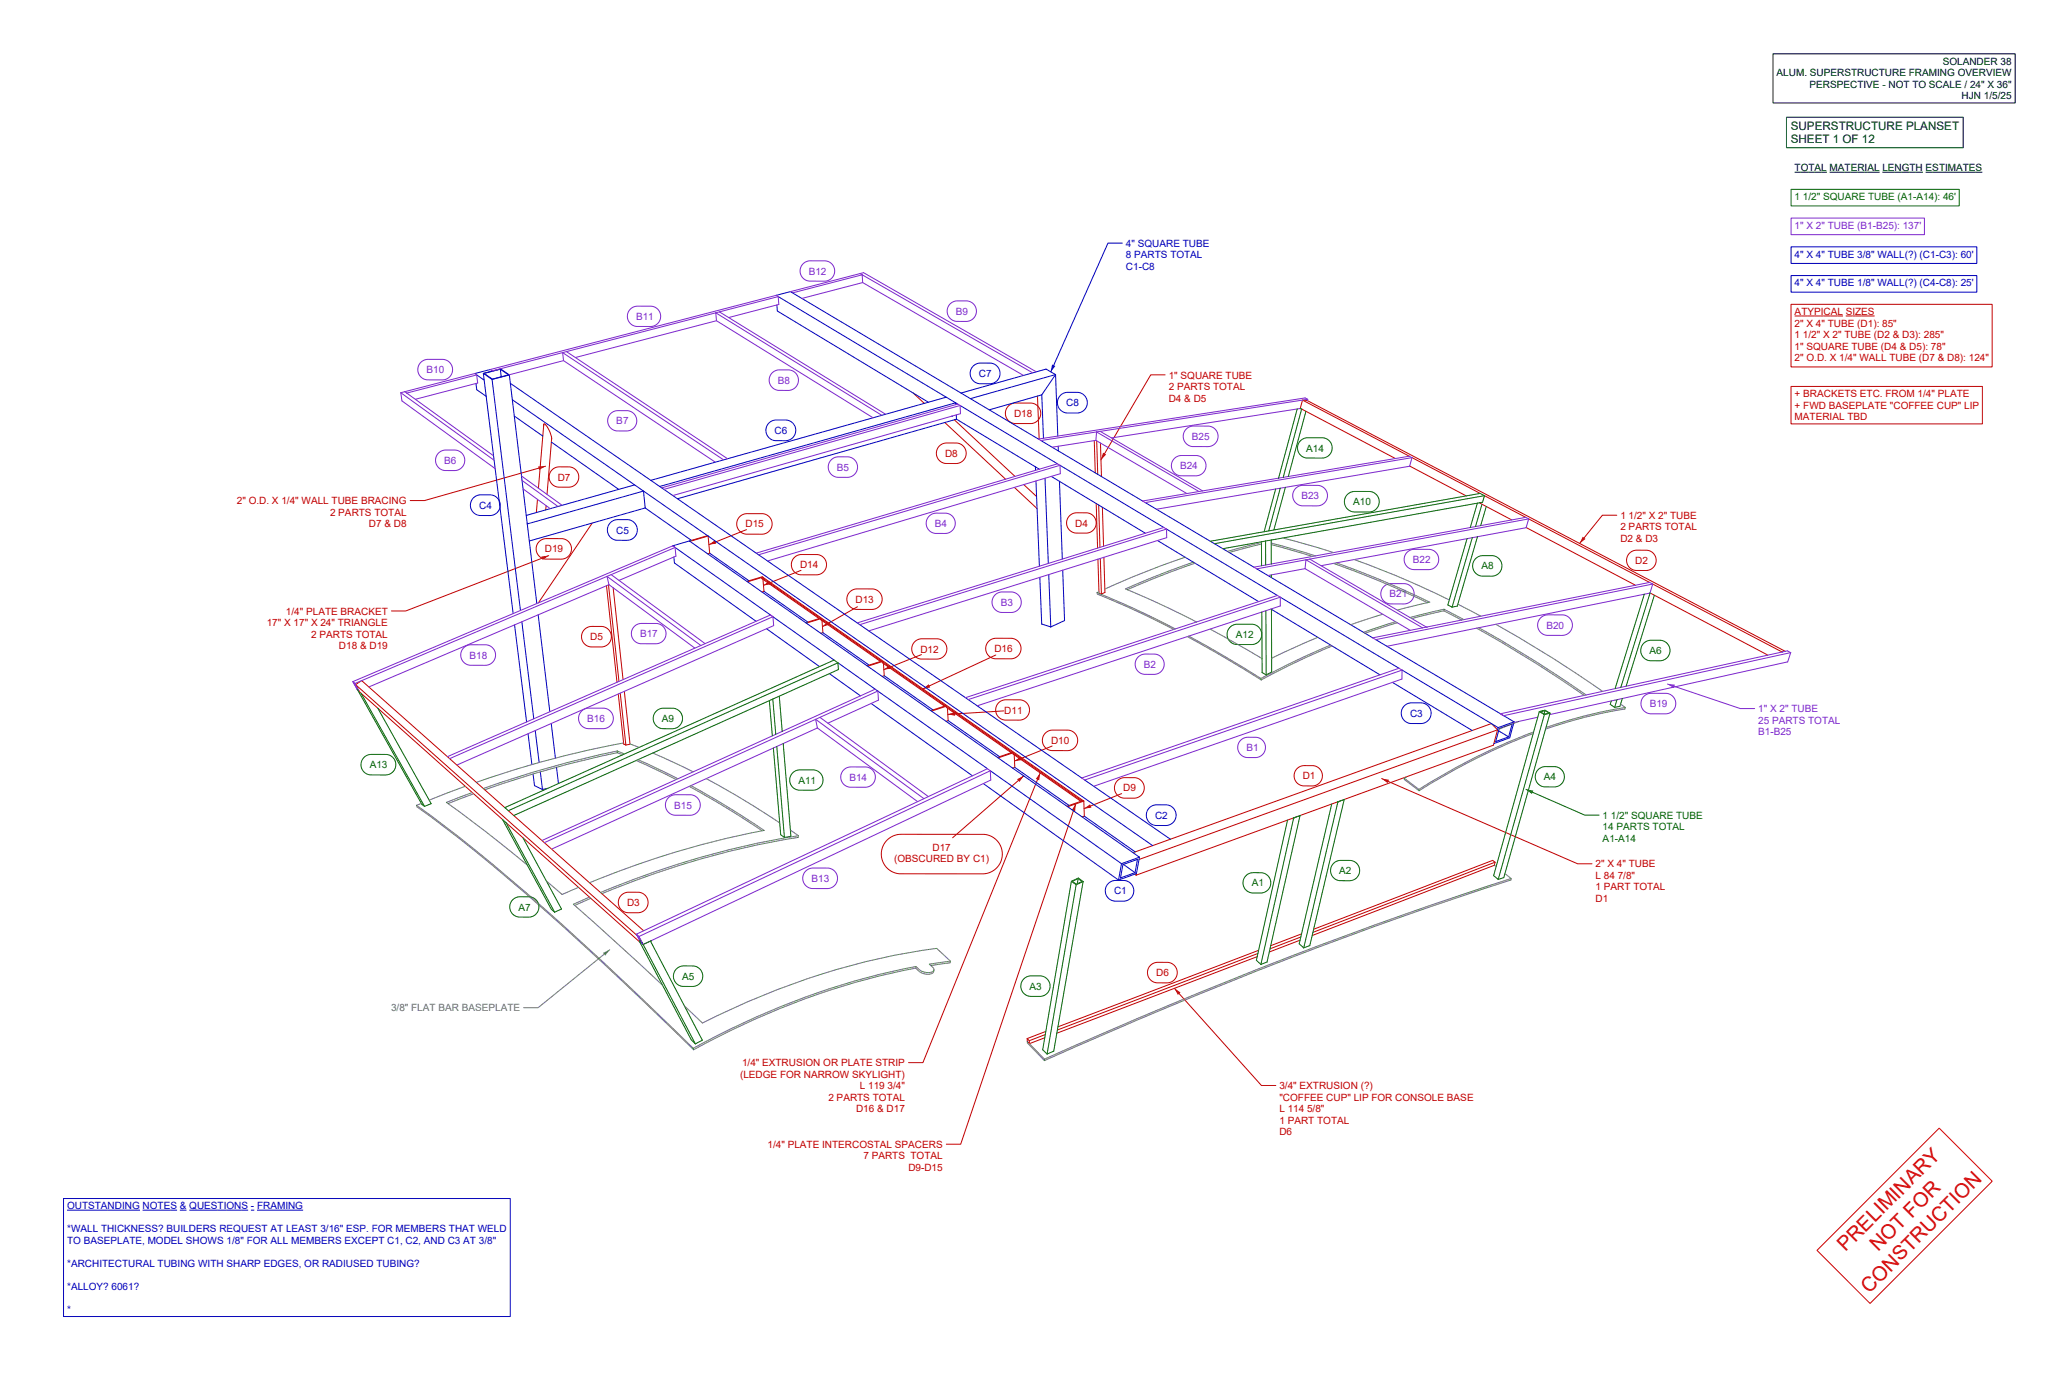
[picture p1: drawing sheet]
<svg xmlns="http://www.w3.org/2000/svg" width="914mm" height="610mm" viewBox="0 0 914 610" stroke-linecap="round" stroke-linejoin="round" font-family="sans-serif">
<!-- layer: Make2D -->
<g fill="none" stroke="#bf0000" stroke-width=".44">
<path d="M403.6 173.6l4.9 4.6M458.5 175l.8 18.9M575.6 176.7l-.9 3.7 42 22.2M575.6 176.7l47.2 24.8M575.6 176.7l2.2 .3 211.2 110.7M240.3 187.6v.4M240.3 187.6l.1-.3a3.7 3.7 0 0 1 2.4 3l1 3.5M240.3 187.6l-2.3 28.1M243.8 193.8v.2M243.8 193.8l-2 24.6M417.6 186.6l26.8 25.1M421.8 185.4l26.8 25.1"/>
<path d="M483.6 194.6l.5 14.3M484.7 194.7l.4 14.8M486.4 195.7l.4 14.8M448.3 215.3l10 9.4M452.5 214.1l5.6 5.2M623 205.9l25 13.2M624 202.2l30.2 15.8M656.1 219l18.2 9.5M237.5 220.6l-.5 5.8M241.3 223.4l-.1 1.8M261.7 231.1l-23.8 35.2M313 236.8l.6 7.6-.8 .2"/>
<path d="M313 236.8l-.3-.2-8 2.4M313 236.8l-8.1 2.3M484.5 222.4l.6 19.7M485.6 223.1l.5 18.7M487.2 224.1l.5 17.2M653.8 222.1l14.3 7.6M674.5 233l48.3 25.5M675.6 229.2l53.4 28.1M268 258.7l4.7 42.7M268.9 258.4l4.7 42.6M271 259.6l4.4 40.6M337.1 255l-.3-.2-6.7 2"/>
<path d="M337.1 255l-6.7 2M337.1 255l141.9 98.9M337.2 255.9l.4 5.3-.9 .3M351.1 246.3l1.2-.9 1.5-.4h7.4a4.5 4.5 0 0 1 4.1 4.6 4.5 4.5 0 0 1-4.5 4.3h-7a4.5 4.5 0 0 1-3.8-2.9 4.5 4.5 0 0 1 1.1-4.7zM485.2 247l.5 15.1 1.1 .3M486.3 246.7l.5 15.7M487.9 246.2l.4 15.5-1.5 .7M730.4 258l57.2 30M356.4 275.3l6.3-2 .1 .5 26.3 18.4M362 273.3l-25.3-17.7v-.5l81.2 56.7M362.5 273.1l-6.4 2M363.3 274.1l.4 5.4-.9 .3"/>
<path d="M729.2 261.9l52.1 27.5M389.6 292l-6.4 2.1M389.9 292.7l27.5 19.2M389.9 292.7v-.5l-6.4 2.1M390.4 293.1l.4 5.4-.9 .3M787.6 288h.1M157.1 302.4l1.9 3.3 63.1 56.3M157.1 302.4l2.7-1.7 63.3 56M157.1 302.4l124.4 110.8M273.2 306.6l2.5 22.1 .9 .4M274.1 306.2l2.5 22.9M275.9 305.4l2.5 23.4-1.8 .3"/>
<path d="M411.7 314.1l6.5-2.1v.5l28.7 20M417.9 311.8l60.3 42M417.9 311.8l-6.5 2.1M418.7 312.8l.3 5.5-.9 .3M447.4 332.3l-6.6 2.3M447.7 333.1l30 20.9M447.7 333.1v-.5l-6.6 2.2M448.2 333.4l.3 5.6-1 .3M661.8 322.4l-158.4 57.3M661.8 322.4l-1.8 6.8-157.9 57.4M661.8 322.4l-2.7-2.8-158.4 57.1M224.6 358.1l59.9 53.1"/>
<path d="M478.7 353.6l-7.2 2.5M479 353.9l-7.1 2.5M479 353.9l.2 6.6-.9 .4M223.6 363.4l59.7 53.3-.2-.5M501.7 386.1l.4 .5M502 386h-.2M502.2 385.9l-.1 .7M660.7 380.9l-80.5 31M660.7 380.9l-.2 1.3-80.6 31.1M660.7 380.9l-1-.8-79.1 30.4M281.6 413.1v.1M556.2 419.8l-88.6 33.8"/>
<path d="M574.6 415.3l-13.6 5.2M574.9 413.9l-13.6 5.2M575.2 412.5l-13.6 5.2M555.6 422.6l-88.5 33.8M555.9 421.2l-88.6 33.8M454 458.8v1.3l1 .9M454 458.8l.9 .9M454.9 459.7l.1 1.3M461.7 458.4l-6.7 2.6M462 457l-7.1 2.7M462.2 455.6l-8.2 3.2"/>
</g>
<path d="M337.4 258.6l2.7-1.9 .6 1.4z" fill="#bf0000"/>
<path d="M354 251.9l-16.6 6.7" fill="none" stroke="#bf0000" stroke-width=".44"/>
<path d="M487.5 200l1.4 .8-2.3 2.3z" fill="#bf0000"/>
<path d="M514.9 165.6h-6.3l-22 37.5M244 207.5l2.4-1.2 5.3-.1a4.5 4.5 0 0 1 4.1 4.7 4.5 4.5 0 0 1-4.5 4.3h-4.5a4.5 4.5 0 0 1-3.9-2.9 4.5 4.5 0 0 1 1.1-4.8zM274.6 395.5l2.4-1.3 5.3-.1a4.5 4.5 0 0 1 4.1 4.8 4.5 4.5 0 0 1-4.5 4.3h-4.5a4.5 4.5 0 0 1-3.9-3 4.5 4.5 0 0 1 1.1-4.7zM508.5 426.4l2.4-1.2 5.2-.1a4.5 4.5 0 0 1 4.2 4.7 4.5 4.5 0 0 1-4.5 4.4h-4.5a4.5 4.5 0 0 1-3.9-3 4.5 4.5 0 0 1 1.1-4.8z" fill="none" stroke="#bf0000" stroke-width=".44"/>
<path d="M699.5 237.1l1.2 1-2.6 2z" fill="#bf0000"/>
<path d="M714.5 227.6h-6.3l-10.1 12.5M493.9 344.8l2.4-1.2 5.3-.1a4.5 4.5 0 0 1 4.1 4.7 4.5 4.5 0 0 1-4.5 4.4h-4.5a4.5 4.5 0 0 1-3.9-3 4.5 4.5 0 0 1 1.1-4.8z" fill="none" stroke="#bf0000" stroke-width=".44"/>
<path d="M479.1 357.2l2.7-1.9 .6 1.5z" fill="#bf0000"/>
<path d="M326.9 228.2l1.3-.9 1.5-.4h7.4a4.5 4.5 0 0 1 4.1 4.7 4.5 4.5 0 0 1-4.5 4.4h-7a4.5 4.5 0 0 1-3.8-3 4.5 4.5 0 0 1 1-4.8zM573.2 339.5l2.4-1.2 4.7-.1a4.5 4.5 0 0 1 4.1 4.7 4.5 4.5 0 0 1-4.4 4.3h-4a4.5 4.5 0 0 1-3.8-3 4.5 4.5 0 0 1 1-4.7zM495.7 350.6l-16.6 6.6" fill="none" stroke="#bf0000" stroke-width=".44"/>
<path d="M313.3 240.6l2.7-1.9 .5 1.5z" fill="#bf0000"/>
<path d="M329.9 234l-16.6 6.6M441.3 310.4l2.4-1.2 7.2-.1a4.5 4.5 0 0 1 4.1 4.7 4.5 4.5 0 0 1-4.5 4.3h-6.4a4.5 4.5 0 0 1-3.8-2.9 4.5 4.5 0 0 1 1-4.8z" fill="none" stroke="#bf0000" stroke-width=".44"/>
<path d="M418.9 315.6l3.1-1 .1 1.6z" fill="#bf0000"/>
<path d="M443.6 314l-24.7 1.6M462 323.8l1.3-.9 1.5-.4h7.3a4.5 4.5 0 0 1 4.2 4.7 4.5 4.5 0 0 1-4.6 4.4h-6.9a4.5 4.5 0 0 1-3.9-3 4.5 4.5 0 0 1 1.1-4.8z" fill="none" stroke="#bf0000" stroke-width=".44"/>
<path d="M448.4 336.2l2.6-1.9 .6 1.5z" fill="#bf0000"/>
<path d="M465 329.6l-16.6 6.6M392.1 371.1a8.7 8.7 0 0 1 6.1-2.6l36.8 .1a8.7 8.7 0 0 1 8 9.1 8.7 8.7 0 0 1-8.8 8.3h-36.7a8.7 8.7 0 0 1-7.5-5.7 8.7 8.7 0 0 1 2.1-9.2z" fill="none" stroke="#bf0000" stroke-width=".44"/>
<path d="M449.5 344.2l2.9-1.5-1.9 2.7z" fill="#bf0000"/>
<path d="M452.4 342.7l-31.4 27.4" fill="none" stroke="#bf0000" stroke-width=".44"/>
<path d="M459.7 341.4l-.4 3.3-1.5-.6z" fill="#bf0000"/>
<path d="M459.7 341.4l-51.8 128h-6.4" fill="none" stroke="#bf0000" stroke-width=".44"/>
<path d="M237.8 206.1l3.3-.2-2.8 1.7z" fill="#bf0000"/>
<path d="M241.1 205.9l-53.5 15.2h-6.3M472.7 227.8l2.4-1.2 5.3-.1a4.5 4.5 0 0 1 4.1 4.7 4.5 4.5 0 0 1-4.5 4.3h-4.5a4.5 4.5 0 0 1-3.9-3 4.5 4.5 0 0 1 1.1-4.7zM720.2 244.4l2.4-1.3h5.3a4.5 4.5 0 0 1 4 4.6 4.5 4.5 0 0 1-4.4 4.3h-4.5a4.5 4.5 0 0 1-3.9-2.9 4.5 4.5 0 0 1 1.1-4.7zM258.3 278l2.5-1.2 5.3-.1a4.5 4.5 0 0 1 4.1 4.7 4.5 4.5 0 0 1-4.5 4.4h-4.6a4.5 4.5 0 0 1-3.8-3 4.5 4.5 0 0 1 1-4.8z" fill="none" stroke="#bf0000" stroke-width=".44"/>
<path d="M610.6 343.9l3.3 .6-.7 1.4z" fill="#bf0000"/>
<path d="M445.7 179.4l1.2-.9 1.6-.4h7.3a4.5 4.5 0 0 1 4.2 4.7 4.5 4.5 0 0 1-4.6 4.3h-6.9a4.5 4.5 0 0 1-3.9-3 4.5 4.5 0 0 1 1.1-4.7zM238.3 239.2l1.3-.9 1.5-.4h7.3a4.5 4.5 0 0 1 4.2 4.8 4.5 4.5 0 0 1-4.6 4.3h-6.9a4.5 4.5 0 0 1-3.9-3 4.5 4.5 0 0 1 1.1-4.8zM610.6 343.9l86.6 37.7h6.4" fill="none" stroke="#bf0000" stroke-width=".44"/>
<path d="M239.3 245.8l3.2-.4-2.7 1.9z" fill="#bf0000"/>
<path d="M242.5 245.4l-63.2 24.5h-6.3M404.3 283.5l1.2-.9 1.5-.4h7.4a4.5 4.5 0 0 1 4.1 4.7 4.5 4.5 0 0 1-4.5 4.3l-7-.1a4.5 4.5 0 0 1-3.8-2.9 4.5 4.5 0 0 1 1.1-4.7z" fill="none" stroke="#bf0000" stroke-width=".44"/>
<path d="M390.6 295.8l2.7-1.9 .6 1.5z" fill="#bf0000"/>
<path d="M375.6 261.5l1.3-.9 1.5-.4h7.3a4.5 4.5 0 0 1 4.2 4.7 4.5 4.5 0 0 1-4.6 4.3h-6.9a4.5 4.5 0 0 1-3.9-3 4.5 4.5 0 0 1 1.1-4.7zM407.2 289.2l-16.6 6.6" fill="none" stroke="#bf0000" stroke-width=".44"/>
<path d="M363.5 276.8l2.4-2.2 .7 1.3z" fill="#bf0000"/>
<path d="M379 268l-15.5 8.8" fill="none" stroke="#bf0000" stroke-width=".44"/>
<path d="M475.4 355.1l-.2 3.3-1.5-.5z" fill="#bf0000"/>
<path d="M415.2 197l2.4-1.3h5.3a4.5 4.5 0 0 1 4.1 4.7 4.5 4.5 0 0 1-4.5 4.4l-4.5-.1a4.5 4.5 0 0 1-3.9-2.9 4.5 4.5 0 0 1 1.1-4.8zM437 283.3l1.2-.9 1.6-.4h7.3a4.5 4.5 0 0 1 4.1 4.7 4.5 4.5 0 0 1-4.5 4.3h-6.9a4.5 4.5 0 0 1-3.9-3 4.5 4.5 0 0 1 1.1-4.7zM475.4 355.1l-50.8 150.3h-6.4" fill="none" stroke="#bf0000" stroke-width=".44"/>
<path d="M407.9 304.3l2.5-2 .7 1.4z" fill="#bf0000"/>
<path d="M440.1 289.3l-32.2 15" fill="none" stroke="#bf0000" stroke-width=".44"/>
<path d="M519 436.6l2.7 1.8-1.1 1.1z" fill="#bf0000"/>
<path d="M519 436.6l38.5 42.9h6.3" fill="none" stroke="#bf0000" stroke-width=".44"/>
<g fill="none" stroke="#0000bf" stroke-width=".44">
<path d="M343 130.5l6.3-1.7 109.6 65.2M343.3 134.7l.2 2.7 66.8 40.3M343.9 131l79.4 47.5M210.4 169.4l.3 2.8 4.2 2.9M210.7 165.6l3.3 2.3M213.6 164.9l3.9 2.7M213.6 164.9l7.6-1.9 3.9 2.6M213.6 164.9l13.2 106.1M214 165l7.1-1.9 3.6 2.5-7.1 1.9zM216.7 163.2l-6.9 1.8M217.5 167.6l12.5 102.1M217.6 163.8l.1 .1"/>
<path d="M221.1 163.1l.4 3.3M221.4 166.5h.1M225.1 165.6l-7.6 2M225.1 165.6l12.2 101M225.6 169.3l252.5 174.4M226.4 176.6l86.3 60M418.2 175.5l-130.6 36.7M422.4 178.7l-.1-.8-130.7 37M424.3 179.1l43.1 25.8M460.4 174.4l.8 19.2M460.4 174.4l-23.2 6.6M466.5 165.5l-4.2-2.4-37.6 10.5"/>
<path d="M466.5 165.5l1 27.1M466.5 165.5l-6.1 8.9M466.5 165.5l-37.6 10.6M227.3 183.8l12.6 8.8M243.7 195.3l29.7 20.9M420.6 183.9h.1M422.6 183.3l.1 1.9M422.7 185.2l-123.3 35.1M422.7 185.2l36.6 22.1M460 194.6l45 26.7M467.7 197.1v2.1M280.5 214.2l-47.9 13.5"/>
<path d="M457.6 206.2l.1 1.6M457.8 212.5l1.6 37.6M461.8 211.3l1.5 37.6M464.6 210.4l41.6 25.1M468.2 212.6l1.3 34.4M468.5 205.5l45.9 27.5M285.1 224.4l20.5 14.3M285.2 224.4l-51.3 14.6M285.2 224.4l-.8-7.5-51.4 14.5M313 236.8l196.4 136.7M506.1 222l48.1 28.6M511.6 238.8l44.7 27"/>
<path d="M515.5 233.7l49.1 29.3M297.3 241.1h.1M297.8 246.1l.3 2.6 36 25.7M313.6 244.4l17.4 12.1M459.6 255l.8 20.7 4 1.2M463.5 253.8l.9 23.1M469.7 251.9l.8 22.2-6.1 2.8M555.4 251.3l51.3 30.5M227.4 276l5.3 42.9M230.6 274.7l5.3 42.8M237.9 271.6l5.1 42.8M337.6 261.2l19.4 13.6"/>
<path d="M338.8 277.7l23.4 16.8M363.7 279.5l20.4 14.3M561.7 269l48.2 29.1M565.8 263.8l52.5 31.4M366.6 297.6l13.7 9.8M368.6 291.6l-71.3-50.5 7.4-2.1 198.9 139.7M370.3 292.8l66.1 46.8M390.8 298.5l21.5 15.1M608 282.5l61.1 36.4M619.7 296l42.4 25.4M243.6 319.6l1.9 15.3M385 310.7l44.8 32"/>
<path d="M419 318.3l22.8 16M615.4 301.4l35.2 21.3M669.1 318.9l-7 2.5M669.1 318.9l-1.9 7-7 2.6M233.4 324.1l1.7 13.6M236.5 322.7l1.8 14.1M245.9 338.9l.9 7.2M448.5 339l24 16.8M662.1 321.4l-.3 1M662.3 322.9l4.4 2.6M662.6 321.8l5.7-2-1.6 5.7-5.7 2.1zM235.6 341.9l.6 5.1 3.5 1.7"/>
<path d="M238.8 340.9l.9 7.8M242.1 348.2l-2.4 .5M434.6 346.1l59.7 42.7M437.7 340.5l58 41M479.4 344.6l37.9 26.1M479.2 360.5l22.5 15.8M503.6 378.7l-1.4 7.2-7.9 2.9M503.6 378.7l-7.9 2.8M495.7 381.5l-1.4 7.3M496.3 381.9l6.4-2.3-1.1 5.9-6.4 2.3zM496.5 381.9l5.1 3.6"/>
</g>
<path d="M465 161l1.4 .7-2 2.6z" fill="#0000bf"/>
<path d="M496 107.4h-6.3l-25.3 56.9M430.1 161.7l2.4-1.3h5.3a4.6 4.6 0 0 1 4.2 4.7 4.6 4.6 0 0 1-4.6 4.4h-4.5a4.6 4.6 0 0 1-3.9-3 4.6 4.6 0 0 1 1.1-4.8zM468.7 174.6l2.4-1.2 5.3-.1a4.6 4.6 0 0 1 4.1 4.8 4.6 4.6 0 0 1-4.5 4.4l-4.5-.1a4.6 4.6 0 0 1-3.9-3 4.6 4.6 0 0 1 1.1-4.8zM339.8 186.9l2.5-1.3 5.2-.1a4.6 4.6 0 0 1 4.2 4.8 4.6 4.6 0 0 1-4.6 4.4h-4.4a4.6 4.6 0 0 1-3.9-3 4.6 4.6 0 0 1 1-4.8zM209.2 219.9l2.5-1.2 5.2-.1a4.6 4.6 0 0 1 4.2 4.8 4.6 4.6 0 0 1-4.6 4.3h-4.4a4.6 4.6 0 0 1-3.9-3 4.6 4.6 0 0 1 1-4.8zM269.8 230.9l2.4-1.3h5.3a4.6 4.6 0 0 1 4.2 4.7 4.6 4.6 0 0 1-4.6 4.4h-4.5a4.6 4.6 0 0 1-3.9-3 4.6 4.6 0 0 1 1.1-4.8zM620.6 311.8l2.5-1.3h5.2a4.6 4.6 0 0 1 4.2 4.7 4.6 4.6 0 0 1-4.6 4.4h-4.4a4.6 4.6 0 0 1-3.9-3 4.6 4.6 0 0 1 1-4.8zM508 356.9l2.4-1.3 5.2-.1a4.6 4.6 0 0 1 4.2 4.8 4.6 4.6 0 0 1-4.6 4.4l-4.4-.1a4.6 4.6 0 0 1-3.9-2.9 4.6 4.6 0 0 1 1.1-4.8zM489.8 390.3l2.5-1.3 4.6-.1a4.6 4.6 0 0 1 4.2 4.8 4.6 4.6 0 0 1-4.6 4.4h-3.8a4.6 4.6 0 0 1-3.9-3 4.6 4.6 0 0 1 1-4.8z" fill="none" stroke="#0000bf" stroke-width=".44"/>
<g fill="none" stroke="#7d26cd" stroke-width=".44">
<path d="M354.9 116.5l1.3-.9 1.5-.4h7.1a4.5 4.5 0 0 1 4.1 4.7 4.5 4.5 0 0 1-4.5 4.3h-6.7a4.5 4.5 0 0 1-3.8-3 4.5 4.5 0 0 1 1-4.7zM278.6 136.6l2.4-1.3h6.9a4.5 4.5 0 0 1 4.1 4.6 4.5 4.5 0 0 1-4.5 4.3h-6.1a4.5 4.5 0 0 1-3.9-2.9 4.5 4.5 0 0 1 1.1-4.7zM318 137.8l73.4 45.2M343.9 131l.3 3.5-22.2 5.8M349.3 128.8l32.3-8.4 76.4 43.9M380.1 120.8l76.3 43.9M381.3 124.8l71.1 41.1M381.3 124.8l-.3-3.4-30.7 8M381.3 124.8l-26.9 7M249.1 159.3l-.4-3.5 71.1 47.3M249.1 159.3l67 44.9M249.1 159.3l-24.1 6.3"/>
<path d="M250.3 155.3l71.2 47.3M316.6 141.7l-.3-3.5 73.4 45.3M316.6 141.7l69.3 42.9M316.6 141.7l-62.3 16.2M177.1 173.5l.5 3.6 41.2 29.9M177.1 173.5l41.3 29.8M178.9 173l39.2 28.3M210.7 165.6l-30.9 8M210.7 165.6l-.9-.6-32.7 8.5M210.7 165.6l.4 3.6-27.5 7.2M216.7 163.2l126.3-32.7 .9 .5-126.3 32.8zM424.3 179.1l.2 3.6-127.1 36.2"/>
<path d="M424.3 179.1l-1-.6-130.9 37M424.3 179.1l-130.9 37.1M577.9 176.4l-.1 .5M458.9 194l117.9-18.2 1.1 .6-117.9 18.2zM484.3 194.5l40.3 23.5M484.3 194.5l.3-3.7 45.3 26.3M484.3 194.5l-19.3 3M486.2 190.6l45.3 26.3M524.3 189.5l2.4-1.2 7.5-.1a4.5 4.5 0 0 1 4.1 4.7 4.5 4.5 0 0 1-4.5 4.4h-6.7a4.5 4.5 0 0 1-3.9-3 4.5 4.5 0 0 1 1.1-4.8zM574.8 180.4l-83.6 13.1M230.5 210.3l17.9 12.9M230.7 212.2l15.9 11.5"/>
<path d="M231.2 216l12 8.7M367.4 203.1l2.4-1.2 5.1-.1a4.5 4.5 0 0 1 4.1 4.7 4.5 4.5 0 0 1-4.5 4.4h-4.3a4.5 4.5 0 0 1-3.9-3 4.5 4.5 0 0 1 1.1-4.8zM468.5 205.5l-133.2 39.6M468.5 205.5l-1.1-.6-133.2 39.4M468.5 205.5l.1 3.8-129.4 38.5M572.6 215.7l2.5-1.2 7.4-.1a4.5 4.5 0 0 1 4.2 4.7 4.5 4.5 0 0 1-4.6 4.4h-6.6a4.5 4.5 0 0 1-3.9-3 4.5 4.5 0 0 1 1-4.8zM624 202.2l-1 3.8-111.9 19M505 221.3l117.8-19.8 1.2 .7-117.9 19.8zM515.5 233.7l.1 3.8-131.6 41.2M515.5 233.7l-1.1-.7-135.5 42.2M515.5 233.7l-135.5 42.2M675.6 229.2l-1.1 3.9-90.7 16.8"/>
<path d="M269.1 258.3l-106.1 45.2M269.1 258.3l-.8-3.7 41.5 30.5M269.1 258.3l38 28M270.1 253.8l41.5 30.5M298.4 241.8l.3 3.9-25.1 10.7M298.4 241.8l-141.5 60.1M298.4 241.8l-1.1-.7-141.4 60M554.2 250.5l120.1-22 1.3 .7-120.2 22.1zM576.8 251.2l-16.4 3M576.8 251.2l.4-3.9 51.5 30.1M576.8 251.2l46.5 27.2M578.8 247l51.6 30"/>
<path d="M611.6 259.1l2.4-1.2 6.9-.1a4.5 4.5 0 0 1 4.1 4.7 4.5 4.5 0 0 1-4.5 4.3h-6.1a4.5 4.5 0 0 1-3.9-3 4.5 4.5 0 0 1 1.1-4.7zM621.9 244l1.3-.9 1.5-.4h7.1a4.5 4.5 0 0 1 4 4.6 4.5 4.5 0 0 1-4.4 4.3h-6.7a4.5 4.5 0 0 1-3.9-2.9 4.5 4.5 0 0 1 1.1-4.7zM730.4 258l-1.2 4-116.2 23.5M280.3 276.7l1.3-.9 1.5-.4h7.2a4.5 4.5 0 0 1 4 4.7 4.5 4.5 0 0 1-4.4 4.3h-6.8a4.5 4.5 0 0 1-3.8-3 4.5 4.5 0 0 1 1-4.7zM341.6 272.4l-1.1-.7-142.8 62.6M341.6 272.4l-142.9 62.7M341.6 272.4l.3 4-140 61.6M439.8 262.8l2.4-1.2 5-.1a4.5 4.5 0 0 1 4.2 4.7 4.5 4.5 0 0 1-4.6 4.4l-4.2-.1a4.5 4.5 0 0 1-3.9-2.9 4.5 4.5 0 0 1 1.1-4.8zM565.8 263.8l-1.2-.8-137.9 45.2M565.8 263.8v3.9l-133.9 44.1M565.8 263.8l-137.9 45.2M630.4 277h.1"/>
<path d="M606.7 281.8l122.4-24.5 1.3 .7-122.4 24.6zM619.7 296l-.1 4-136.2 47.3M791.4 288.3l-1.3 4.1-105.2 23.3M155.9 301.1l1 .8M155.9 301.1l1.9 3.4 .9 .8M156.2 301.4l.7 .6 1.6 3-.7-.6 .3-.2M156.9 301.9l.2 .5M360.5 317.8l-119.9 54.4M360.5 317.8l27.5-12.5 .2 4-22.3 10.2M360.5 317.8l.7 3.8M360.5 317.8l47.8 35M362.4 316.9l47.9 35"/>
<path d="M386.8 304.4l-147.3 66.9M663.1 315.3l126.8-27.8 1.5 .8-126.9 27.9zM679.6 316.8l-10.5 2.4M726.5 307.6l2.5-1.3h7.5a4.5 4.5 0 0 1 4.1 4.7 4.5 4.5 0 0 1-4.5 4.3h-6.7a4.5 4.5 0 0 1-3.9-3 4.5 4.5 0 0 1 1-4.7zM361.2 321.6l-117.4 53.5M361.2 321.6l44.3 32.5M548.3 327l2.4-1.3h4.5a4.5 4.5 0 0 1 4.1 4.7 4.5 4.5 0 0 1-4.5 4.3l-3.7-.1a4.5 4.5 0 0 1-3.8-2.9 4.5 4.5 0 0 1 1-4.7zM437.7 340.5l-155.3 73.2 1.8 3.5M437.7 340.5l.2 4.1-153.7 72.6M437.7 340.5l-1.3-.9-155.2 73.1M478.1 343.7l140.2-48.5 1.4 .8-140.3 48.6zM356.1 384.8l2.4-1.3h7.5a4.5 4.5 0 0 1 4.1 4.7 4.5 4.5 0 0 1-4.5 4.3h-6.7a4.5 4.5 0 0 1-3.9-3 4.5 4.5 0 0 1 1.1-4.7z"/>
<path d="M281.2 412.7l1.2 1.1M281.2 412.7l1.9 3.5 1.1 1M283.5 415.9l-.4 .2 .9 .8"/>
</g>
<path d="M736.9 302.2l3.3 .2-.5 1.5z" fill="#7d26cd"/>
<g fill="none" stroke="#7d26cd" stroke-width=".44">
<path d="M419.9 134.2l2.4-1.2 5.1-.1a4.5 4.5 0 0 1 4.1 4.7 4.5 4.5 0 0 1-4.5 4.4h-4.3a4.5 4.5 0 0 1-3.8-3 4.5 4.5 0 0 1 1-4.8zM186 160.1l2.4-1.3h7.5a4.5 4.5 0 0 1 4.1 4.7 4.5 4.5 0 0 1-4.5 4.3h-6.7a4.5 4.5 0 0 1-3.9-3 4.5 4.5 0 0 1 1.1-4.7zM341.3 164.7l2.4-1.2 5-.1a4.5 4.5 0 0 1 4.2 4.7 4.5 4.5 0 0 1-4.6 4.4l-4.2-.1a4.5 4.5 0 0 1-3.9-2.9 4.5 4.5 0 0 1 1.1-4.8zM269.9 182.7l2.4-1.2 5-.1a4.5 4.5 0 0 1 4.1 4.7 4.5 4.5 0 0 1-4.5 4.3h-4.2a4.5 4.5 0 0 1-3.9-3 4.5 4.5 0 0 1 1.1-4.7zM193.8 200.1l2.4-1.2 5.1-.1a4.5 4.5 0 0 1 4.1 4.7 4.5 4.5 0 0 1-4.5 4.4h-4.3a4.5 4.5 0 0 1-3.8-3 4.5 4.5 0 0 1 1-4.8zM519 202.5l1.3-.9 1.5-.4h7.1a4.5 4.5 0 0 1 4.1 4.7 4.5 4.5 0 0 1-4.5 4.3h-6.7a4.5 4.5 0 0 1-3.8-3 4.5 4.5 0 0 1 1-4.7zM410.6 228l2.4-1.3h5.1a4.5 4.5 0 0 1 4.1 4.7 4.5 4.5 0 0 1-4.5 4.3l-4.3-.1a4.5 4.5 0 0 1-3.8-2.9 4.5 4.5 0 0 1 1-4.7zM680.9 272.9l2.4-1.2 7.5-.1a4.5 4.5 0 0 1 4.1 4.7 4.5 4.5 0 0 1-4.5 4.4h-6.7a4.5 4.5 0 0 1-3.9-3 4.5 4.5 0 0 1 1.1-4.8zM205 286.1l2.4-1.2 7.5-.1a4.5 4.5 0 0 1 4.1 4.8 4.5 4.5 0 0 1-4.5 4.3h-6.7a4.5 4.5 0 0 1-3.9-3 4.5 4.5 0 0 1 1.1-4.8zM503 290.2l2.4-1.2 5-.1a4.5 4.5 0 0 1 4.1 4.7 4.5 4.5 0 0 1-4.5 4.3h-4.2a4.5 4.5 0 0 1-3.9-3 4.5 4.5 0 0 1 1.1-4.7zM257 314.1l2.4-1.2 7.5-.1a4.5 4.5 0 0 1 4.2 4.8 4.5 4.5 0 0 1-4.6 4.3h-6.7a4.5 4.5 0 0 1-3.8-3 4.5 4.5 0 0 1 1-4.8zM736.9 302.2l32.2 10.8h6.4"/>
<path d="M295.4 352.4l2.4-1.3h7.5a4.5 4.5 0 0 1 4.2 4.7 4.5 4.5 0 0 1-4.6 4.3h-6.7a4.5 4.5 0 0 1-3.9-2.9 4.5 4.5 0 0 1 1.1-4.8zM372.9 340.1l1.3-.9 1.5-.4h7.1a4.5 4.5 0 0 1 4.1 4.7 4.5 4.5 0 0 1-4.5 4.3l-6.7-.1a4.5 4.5 0 0 1-3.9-2.9 4.5 4.5 0 0 1 1.1-4.7z"/>
</g>
<g fill="none" stroke="#006300" stroke-width=".44">
<path d="M573.3 180.7l-8.2 30.5M574.6 180.4l.6 .4M575.2 180.8l-8.1 30.1M575.5 180.7l-.3 .1M577.2 181.7l-7.8 28.8M563.8 216l-5.1 18.9M565.8 215.7l-5.1 18.8M568.1 215.3l-5.1 18.8M595.5 218.4l2.4-1.2 7.5-.1a4.5 4.5 0 0 1 4.2 4.7 4.5 4.5 0 0 1-4.6 4.4h-6.7a4.5 4.5 0 0 1-3.9-3 4.5 4.5 0 0 1 1.1-4.8zM656.1 219l-.9 2.9-93.4 16.7M656.1 219l-1.9-1-119.3 21.1M656.1 219l-119.4 21.2"/>
<path d="M557.5 239.3l.1 10.6M559.3 239l.1 10.6M561.8 238.5l.1 10.6M561.8 238.5l-21.4 3.9M648.4 237.9l-8.5 29.3 1.9 1M650.7 237.5l-8.9 30.7M652.9 222.3l-3.1 10.7M653 237.1l-9 30.6-2.2 .5M655 222.7l-2.9 9.9M656.9 223.7l-2.5 8.5M561.9 254v1.1M652.2 246.8l2.4-1.3h5a4.5 4.5 0 0 1 4.2 4.7 4.5 4.5 0 0 1-4.5 4.3h-4.3a4.5 4.5 0 0 1-3.9-3 4.5 4.5 0 0 1 1.1-4.7z"/>
<path d="M543.6 277.1l1.3-.9 1.5-.4h7.1a4.5 4.5 0 0 1 4.1 4.6 4.5 4.5 0 0 1-4.5 4.3h-6.7a4.5 4.5 0 0 1-3.8-2.9 4.5 4.5 0 0 1 1-4.7zM557.7 270.4l.1 26.7 1.8 1M559.5 269.8l.1 28.3M561.9 269.2l.1 27.7-2.4 1.2M726.7 262.5l-12.9 41.7M729.3 261.9l-13 41.7M731.2 262.9l-12.5 40.2M370.3 292.8l.2 3-143.4 64.4M157.9 304.4l28.6 51 1.1 .8M159.6 306.3l28 49.9M167 312.8l23.5 42.2-2.9 1.2M340 309.5l1.3 15.6"/>
<path d="M341.5 308.8l1.4 15.6M344.4 307.5l1.3 15.6M680.3 314.3l-20.2 72.5 2 1.7M680.3 314.3l2.2 1.4M680.3 314.3l2.5-.6 2.2 1.3M680.7 314.4l2.1-.5 1.9 1.1-2.1 .5zM682.5 315.7l-20.4 72.8M682.8 313.9l-.4 1.5M685 315l-20.4 72.7-2.5 .8M685 315l-2.5 .7M712.1 309.6l-.5 1.6 2 1.3M714.6 309.1l-1 3.4"/>
<path d="M717 308.6l-1.1 3.4-2.3 .5M160.9 334.6l2.4-1.3h7.5a4.5 4.5 0 0 1 4.1 4.7 4.5 4.5 0 0 1-4.5 4.3h-6.7a4.5 4.5 0 0 1-3.9-3 4.5 4.5 0 0 1 1.1-4.7zM341.8 330.4l3.2 38.3 1.7 1.2M343.3 329.7l3.4 40.2M346.1 328.5l3.4 41-2.8 .4M679.8 340l2.4-1.3h5.1a4.5 4.5 0 0 1 4.1 4.6 4.5 4.5 0 0 1-4.5 4.3h-4.3a4.5 4.5 0 0 1-3.8-2.9 4.5 4.5 0 0 1 1-4.7zM223.1 356.7l145.5-65.1 1.7 1.2-145.7 65.3zM223.1 356.8h.1M350.3 341.4l2.4-1.2 6.9-.1a4.5 4.5 0 0 1 4.1 4.7 4.5 4.5 0 0 1-4.4 4.3l-6.2-.1a4.5 4.5 0 0 1-3.8-2.9 4.5 4.5 0 0 1 1-4.7zM588.6 355.2l-14.4 61.7 2 1.8M591.3 354.2h.1M591.3 354.2l2.8-1-15.2 64.5-2.7 1z"/>
<path d="M222.1 362l1.5 1.4 21.5 39.5-1.5-1.3zM231.1 370.1l17.1 31.4-3.1 1.4M569 362.3l-13.7 61.9 2 1.8M571.7 361.3h.1M571.7 361.3l2.8-1-14.5 64.7-2.7 1zM226.6 397.5l2.4-1.3h5.1a4.5 4.5 0 0 1 4.1 4.6 4.5 4.5 0 0 1-4.5 4.3h-4.3a4.5 4.5 0 0 1-3.8-2.9 4.5 4.5 0 0 1 1-4.7zM473.5 389.3l-12.7 74.4 2 1.9M473.5 389.3l2.1 1.5M473.5 389.3l3.1-1.4 2.1 1.5M473.9 389.3l2.6-1.2 1.8 1.3-2.6 1.2zM475.6 390.8l-12.8 74.8M476.5 388.1l-.4 2.3"/>
<path d="M478.7 389.4l-13 74.9-2.9 1.3M478.7 389.4l-3.1 1.4M550.7 386.8l2.4-1.2 4.4-.1a4.5 4.5 0 0 1 4.1 4.7 4.5 4.5 0 0 1-4.5 4.3h-3.7a4.5 4.5 0 0 1-3.8-3 4.5 4.5 0 0 1 1.1-4.7zM589.4 381.4l2.4-1.3h5a4.5 4.5 0 0 1 4.1 4.7 4.5 4.5 0 0 1-4.5 4.3l-4.3-.1a4.5 4.5 0 0 1-3.8-2.9 4.5 4.5 0 0 1 1.1-4.7zM283.1 416.2l-.6-.5 23 43.6 1.8 1.8M283.3 415.4h-.1M283.7 416.4l.2 .1M284.2 417.2l3.3-1.5 22.9 43.8-3.1 1.6zM287.5 415.7h.1M298.9 428l2.5-1.2 5-.1a4.5 4.5 0 0 1 4.2 4.7 4.5 4.5 0 0 1-4.5 4.4l-4.3-.1a4.5 4.5 0 0 1-3.9-2.9 4.5 4.5 0 0 1 1-4.8zM452.5 432.4l2.4-1.3h5a4.5 4.5 0 0 1 4.2 4.7 4.5 4.5 0 0 1-4.5 4.4l-4.3-.1a4.5 4.5 0 0 1-3.9-2.9 4.5 4.5 0 0 1 1.1-4.8z"/>
</g>
<path d="M674.4 348.7l3.3 .6-.7 1.4z" fill="#006300"/>
<path d="M574.7 194.7l1.3-.9 1.5-.4h7.2a4.5 4.5 0 0 1 4.1 4.7 4.5 4.5 0 0 1-4.5 4.3l-6.8-.1a4.5 4.5 0 0 1-3.8-2.9 4.5 4.5 0 0 1 1-4.7zM726.5 284.2l2.4-1.3 5-.1a4.5 4.5 0 0 1 4.2 4.8 4.5 4.5 0 0 1-4.6 4.3h-4.2a4.5 4.5 0 0 1-3.9-3 4.5 4.5 0 0 1 1.1-4.7zM290 314.2l2.4-1.3h5.1a4.5 4.5 0 0 1 4.1 4.7 4.5 4.5 0 0 1-4.5 4.3h-4.3a4.5 4.5 0 0 1-3.8-3 4.5 4.5 0 0 1 1-4.7zM674.4 348.7l25.9 11.4h6.4" fill="none" stroke="#006300" stroke-width=".44"/>
<g fill="none" stroke="#696969" stroke-width=".44">
<path d="M557.5 239.6l-15 4M561.8 239.9l19.6 5.7M566.9 237.7l22.5 6.4M523.8 246.2l-17 6.1-18.5 7.9M527.4 248.3l-15 5.5-15 6.4 15.3 6.6 16.1 8M528.2 248.8l-15 5.4-15 6.3M557.5 240.3l-14.2 3.8M561.8 240.6l18.2 5.2M589.3 248.9l5.8 2.1a393.6 393.6 0 0 1 35.8 15.2M590.6 248.6l3.8 1.4a394.6 394.6 0 0 1 37.5 16l-14.4 3.5M598.5 247.2l21 8.2 21 9.6M484.8 261.8l17.3 7.5 17.3 8.5"/>
<path d="M484.8 261.8l.2 .7 16.4 7 17.4 8.5M485.7 261.4l-.9 .4M534.8 277.9l23 13M611.1 271.3l-14.1 4.7M616.8 274.6l-14.2 4.7M617.5 275.1l-14.2 4.6M638.1 269.8l-14.1 3.5M638.1 269.8l7.9 4.1M638.2 269.1l8.8 4.6M638.2 269.1l-15 3.7M638.2 269.1l-.1 .7M644.3 266.9l10.2 5.3"/>
<path d="M652.6 277.5l23.5 13.8 24 15.9M653.5 277.3l24.4 14.4 23.1 15.3M661 275.8l22.7 13.4 24.6 16.2M524.7 281.2l15.8 8.9 16.9 10.2M525.4 281l16.2 9.2 15.7 9.5M557.3 299.7l.1 .6M582.4 281.5l-20.4 9.3M588.1 284.9a340.4 340.4 0 0 0-30.8 14.8M588.8 285.4a339.7 339.7 0 0 0-31.4 14.9M668.3 319.8l-5.8 2.3M671.3 318.7l-2.3 .8M713.8 309.3h.1"/>
<path d="M716.2 311l2.1 1.5M718.3 312.5l-.2 .7-3.5 .6a204.9 204.9 0 0 0-31.5 8.3M718.3 312.5l-3.5 .6a205.2 205.2 0 0 0-31.5 8.3M272.8 331.8a439.1 439.1 0 0 0-59.2 16.5M272.8 331.8l3.2 1.3M272.8 331.8l.1 .7M272.9 332.5a437.7 437.7 0 0 0-58.7 16.4M272.9 332.5l2.3 .9M275.6 328.2a432.9 432.9 0 0 0-65.1 17.4M278.4 328.6l4 1.6M281.2 335.9l17.7 8.5M282 335.6l17.6 8.4"/>
<path d="M288.5 332.6l17.8 8.4M677.6 324a279.6 279.6 0 0 0-50.4 25.3M677.8 323.3a279.9 279.9 0 0 0-50.7 25.4M184.1 355.7l.2 .8 13.9 10.2 15.1 12 25.7 21.9 31.4 28.5 36.2 34.6M184.1 355.7l11 8.1 13.4 10.5 28.6 24.1 33.1 30 36.2 34.7M186.2 354.9l-2.1 .8M205.6 347.3l-15.9 6.2M208.7 350.1l-11.4 4.4 16.4 12.1 19.3 15.5M209.3 350.6l-11.3 4.4M304.6 347.4l16.8 9.7 15.4 9.9M305.3 347a385.1 385.1 0 0 1 32.4 19.8 394.7 394.7 0 0 0-77.2 23.1M312.1 344l1.7 .9a381 381 0 0 1 30.8 18.6"/>
<path d="M620.6 343.8l6.5 4.9M620.6 343.8l.1 .6 6.5 4.9M621.6 343.1l-1 .7M627.1 348.7l.1 .6M349.3 366.7l3.6 2.5M352.9 369.2a382.9 382.9 0 0 0-87.5 25.1M352.9 369.2l-.1 .7a382.2 382.2 0 0 0-86.8 24.9M241.5 389.2l6.9 5.9 7.3-3.1M260.5 396.3l-7.1 3.1 19.1 17 20.3 18.8M261.1 396.8l-7.1 3.2M660.5 382.2l.7 .6M665.1 385.9l2.8 2.2"/>
<path d="M667.9 388.1l-.2 .6-30.2 10-30.6 10.8-44.4 16.6-50.5 20.6-50.4 21.8M667.9 388.1l-50.1 16.9-50.7 18.7-52.9 21.4-52.6 22.8M404.7 427.7a6 6 0 0 0 7.8 1.8l.3-1M404.7 427.7a334 334 0 0 0-98.1 36M404.8 426.9a6 6 0 0 0 7.9 1.9l.1-.3M404.8 426.9a334.8 334.8 0 0 0-98.4 36.2M404.8 426.9l-.1 .8M420 424.6l-9.3 1.3 1.8 1.7 .3 .9M420 424.6l-6-5.7a321.7 321.7 0 0 0-103.6 33l-8-7.6M420 424.6l-.1 .7-8.5 1.2M306.4 463.1l.2 .6M454 460.1l.1 .6 7.5 7.8"/>
<path d="M455 461l6.6 6.9M461.6 467.9v.6"/>
</g>
<path d="M266.5 420.9l3-1.4-2 2.6z" fill="#696969"/>
<path d="M269.5 419.5l-31.7 25.6h-6.3" fill="none" stroke="#696969" stroke-width=".44"/>
<path d="M783.6 23.8h107v21.7h-107zM789.5 51.8h78.1v13.5h-78.1zM793.2 76.1h14.2M808.6 76.1h22.1M831.9 76.1h17.9M851 76.1h25.1" fill="none" stroke="#000" stroke-width=".44"/>
<path d="M803 552.3l54-54 23.5 23.5-54 54z" fill="none" stroke="#f00" stroke-width=".44"/>
<path d="M791.6 83.6h74.3v7.4h-74.3z" fill="none" stroke="#006300" stroke-width=".44"/>
<path d="M791.6 96.3h58.9v7.4h-58.9z" fill="none" stroke="#7d26cd" stroke-width=".44"/>
<path d="M791.5 134.4h88.9v27.7h-88.9zM793.2 139.6h21.3M815.7 139.6h12.8M791.5 170.7h84.6v16.6h-84.6z" fill="none" stroke="#bf0000" stroke-width=".44"/>
<path d="M791.6 109h82.1v7.4h-82.1zM791.6 121.7h82.1v7.4h-82.1zM28.1 529.4h197.4v52.2h-197.4zM29.7 534.6h32.1M63 534.6h15.3M79.5 534.6h2.9M83.7 534.6h26M110.9 534.6h1.5M113.6 534.6h20.4" fill="none" stroke="#0000bf" stroke-width=".44"/>
<g font-size="8.8" fill="#f00">
<text x="815.7" y="553.1" transform="rotate(-45 815.7 553.1)">PRELIMINARY</text>
<text x="830" y="553.2" transform="rotate(-45 830 553.2)">NOT FOR</text>
<text x="826.1" y="571.5" transform="rotate(-45 826.1 571.5)">CONSTRUCTION</text>
</g>
<g font-size="5.2">
<text x="791.4" y="57.4">SUPERSTRUCTURE PLANSET</text>
<text x="791.4" y="63.3">SHEET 1 OF 12</text>
</g>
<g font-size="4.4">
<text x="858.6" y="28.6">SOLANDER 38</text>
<text x="785.2" y="33.7">ALUM. SUPERSTRUCTURE FRAMING OVERVIEW</text>
<text x="799.8" y="38.7">PERSPECTIVE - NOT TO SCALE / 24&quot; X 36&quot;</text>
<text x="867" y="43.8">HJN 1/5/25</text>
<text x="793.2" y="75.7">TOTAL MATERIAL LENGTH ESTIMATES</text>
</g>
<g font-size="4.4" fill="#006300">
<text x="793.2" y="88.4">1</text>
<text x="796.8" y="88.4">1/2&quot; SQUARE TUBE (A1-A14): 46'</text>
<text x="577.3" y="199.4">A14</text>
<text x="598" y="223.2">A10</text>
<text x="654.7" y="251.5">A8</text>
<text x="546.2" y="281.8">A12</text>
<text x="729" y="288.9">A6</text>
<text x="292.6" y="318.9">A9</text>
<text x="163.4" y="339.3">A13</text>
<text x="352.9" y="346.2">A11</text>
<text x="682.4" y="344.7">A4</text>
<text x="708.3" y="361.7">1</text>
<text x="712" y="361.7">1/2&quot; SQUARE TUBE</text>
<text x="708.3" y="366.8">14 PARTS TOTAL</text>
<text x="708.3" y="371.9">A1-A14</text>
<text x="591.9" y="386.1">A2</text>
<text x="553.2" y="391.6">A1</text>
<text x="229.1" y="402.2">A7</text>
<text x="301.5" y="432.8">A5</text>
<text x="455" y="437.2">A3</text>
</g>
<g font-size="4.4" fill="#7d26cd">
<text x="793.2" y="101.1">1&quot; X 2&quot; TUBE (B1-B25): 137'</text>
<text x="357.4" y="121.3">B12</text>
<text x="281.1" y="141.3">B11</text>
<text x="422.4" y="139">B9</text>
<text x="188.5" y="164.8">B10</text>
<text x="343.8" y="169.5">B8</text>
<text x="272.4" y="187.5">B7</text>
<text x="526.8" y="194.3">B25</text>
<text x="196.3" y="204.9">B6</text>
<text x="369.9" y="207.9">B5</text>
<text x="521.5" y="207.3">B24</text>
<text x="575.2" y="220.5">B23</text>
<text x="413.2" y="232.7">B4</text>
<text x="624.4" y="248.7">B22</text>
<text x="614.1" y="263.9">B21</text>
<text x="442.3" y="267.6">B3</text>
<text x="282.9" y="281.5">B17</text>
<text x="683.4" y="277.7">B20</text>
<text x="207.5" y="290.9">B18</text>
<text x="505.5" y="295">B2</text>
<text x="729.1" y="312.3">B19</text>
<text x="777" y="314.6">1&quot; X 2&quot; TUBE</text>
<text x="259.5" y="318.9">B16</text>
<text x="777" y="319.7">25 PARTS TOTAL</text>
<text x="777" y="324.8">B1-B25</text>
<text x="550.8" y="331.8">B1</text>
<text x="375.4" y="344.9">B14</text>
<text x="297.9" y="357.2">B15</text>
<text x="358.6" y="389.5">B13</text>
</g>
<g font-size="4.4" fill="#0000bf">
<text x="497.6" y="109">4&quot; SQUARE TUBE</text>
<text x="793.2" y="113.8">4&quot; X 4&quot; TUBE 3/8&quot; WALL(?) (C1-C3): 60'</text>
<text x="497.6" y="114.1">8 PARTS TOTAL</text>
<text x="497.6" y="119.2">C1-C8</text>
<text x="793.2" y="126.5">4&quot; X 4&quot; TUBE 1/8&quot; WALL(?) (C4-C8): 25'</text>
<text x="432.6" y="166.5">C7</text>
<text x="471.2" y="179.5">C8</text>
<text x="342.4" y="191.7">C6</text>
<text x="211.8" y="224.7">C4</text>
<text x="272.3" y="235.7">C5</text>
<text x="623.2" y="316.6">C3</text>
<text x="510.5" y="361.7">C2</text>
<text x="492.4" y="395.1">C1</text>
<text x="29.7" y="534.3">OUTSTANDING NOTES &amp; QUESTIONS - FRAMING</text>
<text x="29.7" y="544.4">*WALL THICKNESS? BUILDERS REQUEST AT LEAST 3/16&quot; ESP. FOR MEMBERS THAT WELD</text>
<text x="29.7" y="549.5">TO BASEPLATE, MODEL SHOWS 1/8&quot; FOR ALL MEMBERS EXCEPT C1, C2, AND C3 AT 3/8&quot;</text>
<text x="29.7" y="559.7">*ARCHITECTURAL TUBING WITH SHARP EDGES, OR RADIUSED TUBING?</text>
<text x="29.7" y="569.8">*ALLOY? 6061?</text>
<text x="29.7" y="580">*</text>
</g>
<g font-size="4.4" fill="#bf0000">
<text x="793.2" y="139.2">ATYPICAL SIZES</text>
<text x="793.2" y="144.3">2&quot; X 4&quot; TUBE (D1): 85&quot;</text>
<text x="793.2" y="149.4">1</text>
<text x="796.8" y="149.4">1/2&quot; X 2&quot; TUBE (D2 &amp; D3): 285&quot;</text>
<text x="793.2" y="154.5">1&quot; SQUARE TUBE (D4 &amp; D5): 78&quot;</text>
<text x="793.2" y="159.6">2&quot; O.D. X 1/4&quot; WALL TUBE (D7 &amp; D8): 124&quot;</text>
<text x="516.5" y="167.2">1&quot; SQUARE TUBE</text>
<text x="516.5" y="172.3">2 PARTS TOTAL</text>
<text x="516.5" y="177.4">D4 &amp; D5</text>
<text x="793.1" y="175.5">+ BRACKETS ETC. FROM 1/4&quot; PLATE</text>
<text x="448.2" y="184.1">D18</text>
<text x="793.1" y="180.6">+ FWD BASEPLATE &quot;COFFEE CUP&quot; LIP</text>
<text x="793.1" y="185.7">MATERIAL TBD</text>
<text x="417.7" y="201.8">D8</text>
<text x="246.5" y="212.3">D7</text>
<text x="104.7" y="222.8">2&quot; O.D. X 1/4&quot; WALL TUBE BRACING</text>
<text x="145.8" y="227.8">2 PARTS TOTAL</text>
<text x="163" y="232.9">D7 &amp; D8</text>
<text x="329.5" y="233">D15</text>
<text x="475.2" y="232.6">D4</text>
<text x="716.1" y="229.2">1</text>
<text x="719.8" y="229.2">1/2&quot; X 2&quot; TUBE</text>
<text x="716.1" y="234.3">2 PARTS TOTAL</text>
<text x="716.1" y="239.4">D2 &amp; D3</text>
<text x="240.8" y="244">D19</text>
<text x="353.6" y="251">D14</text>
<text x="722.7" y="249.1">D2</text>
<text x="378.1" y="266.2">D13</text>
<text x="126.4" y="271.5">1/4&quot; PLATE BRACKET</text>
<text x="117.9" y="276.6">17&quot; X 17&quot; X 24&quot; TRIANGLE</text>
<text x="137.6" y="281.7">2 PARTS TOTAL</text>
<text x="149.8" y="286.8">D18 &amp; D19</text>
<text x="260.9" y="282.8">D5</text>
<text x="406.8" y="288.2">D12</text>
<text x="439.5" y="288">D16</text>
<text x="443.9" y="315.2">D11</text>
<text x="464.5" y="328.6">D10</text>
<text x="575.8" y="344.3">D1</text>
<text x="496.4" y="349.6">D9</text>
<text x="412.1" y="375.9">D17</text>
<text x="395.2" y="380.9">(OBSCURED BY C1)</text>
<text x="705.2" y="383.2">2&quot; X 4&quot; TUBE</text>
<text x="705.2" y="388.2">L 84</text>
<text x="715" y="388.2">7/8&quot;</text>
<text x="705.2" y="393.3">1 PART TOTAL</text>
<text x="277.1" y="400.2">D3</text>
<text x="705.2" y="398.4">D1</text>
<text x="511" y="431.2">D6</text>
<text x="327.9" y="471">1/4&quot; EXTRUSION OR PLATE STRIP</text>
<text x="327.1" y="476.1">(LEDGE FOR NARROW SKYLIGHT)</text>
<text x="380" y="481.2">L 119</text>
<text x="392.2" y="481.2">3/4&quot;</text>
<text x="565.4" y="481.1">3/4&quot; EXTRUSION (?)</text>
<text x="366.1" y="486.3">2 PARTS TOTAL</text>
<text x="378.4" y="491.4">D16 &amp; D17</text>
<text x="565.4" y="486.2">&quot;COFFEE CUP&quot; LIP FOR CONSOLE BASE</text>
<text x="565.4" y="491.3">L 114</text>
<text x="577.7" y="491.3">5/8&quot;</text>
<text x="565.4" y="496.4">1 PART TOTAL</text>
<text x="565.4" y="501.5">D6</text>
<text x="339.2" y="507.1">1/4&quot; PLATE INTERCOSTAL SPACERS</text>
<text x="381.6" y="512.2">7 PARTS TOTAL</text>
<text x="401.4" y="517.2">D9-D15</text>
</g>
<text font-size="4.4" fill="#696969" x="172.8" y="446.8">3/8&quot; FLAT BAR BASEPLATE</text>
</svg>
